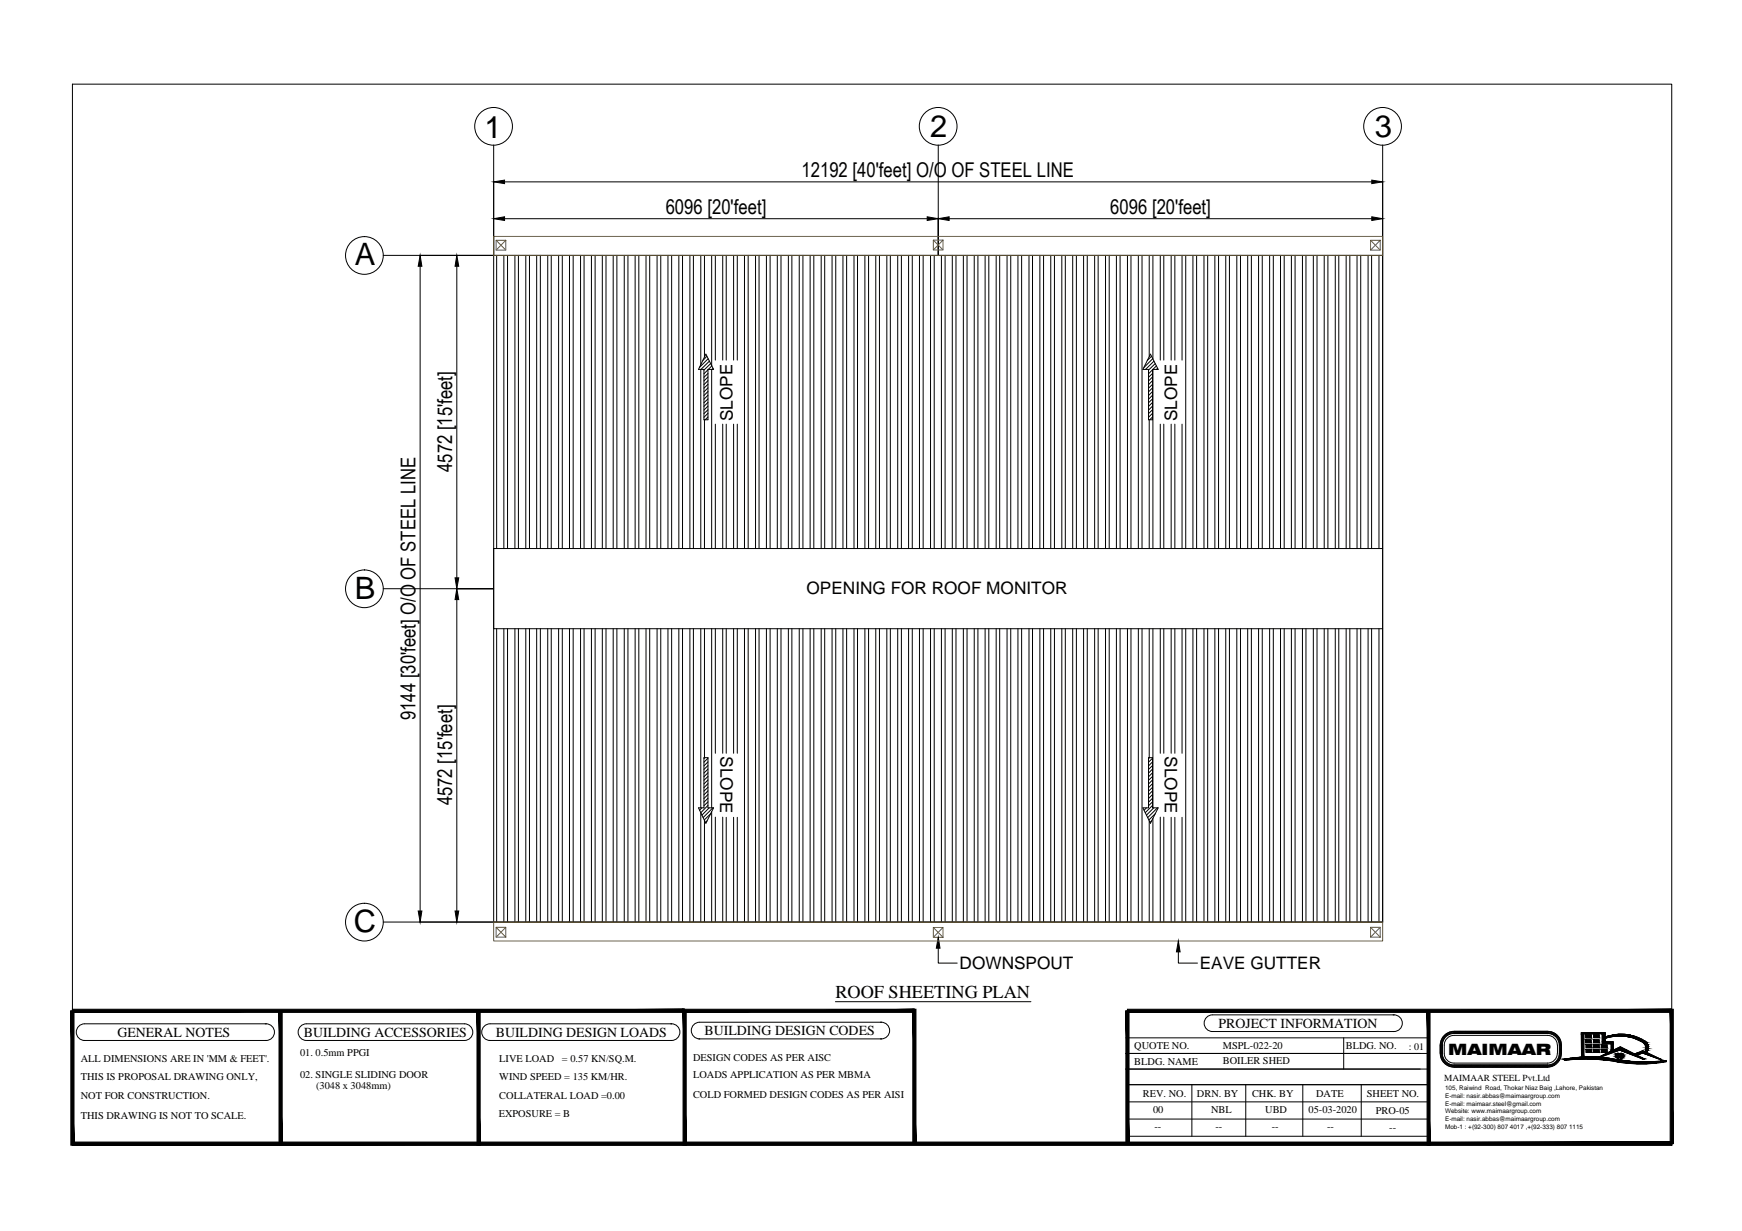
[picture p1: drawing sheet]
<svg xmlns="http://www.w3.org/2000/svg" width="420mm" height="297mm" viewBox="0 0 420 297" stroke-linecap="round" stroke-linejoin="round" font-family="sans-serif">
<!-- layer: Roof Sheet1 -->
<g fill="none" stroke="#000" stroke-width=".24">
<path d="M119.8 61.6v70.8M121.5 61.6v70.8M122.4 61.6v70.8M124.2 61.6v70.8M125 61.6v70.8M126.8 61.6v70.8M127.7 61.6v70.8M129.4 61.6v70.8M130.3 61.6v70.8M132.1 61.6v70.8M133 61.6v70.8M134.7 61.6v70.8"/>
<path d="M135.6 61.6v70.8M137.4 61.6v70.8M138.2 61.6v70.8M140 61.6v70.8M140.9 61.6v70.8M142.6 61.6v70.8M143.5 61.6v70.8M145.3 61.6v70.8M146.2 61.6v70.8M147.9 61.6v70.8M148.8 61.6v70.8M150.6 61.6v70.8"/>
<path d="M151.5 61.6v70.8M153.2 61.6v70.8M154.1 61.6v70.8M155.8 61.6v70.8M156.7 61.6v70.8M158.5 61.6v70.8M159.4 61.6v70.8M161.1 61.6v70.8M162 61.6v70.8M163.7 61.6v70.8M164.6 61.6v70.8M166.4 61.6v70.8"/>
<path d="M167.2 61.6v70.8M169 61.6v26.4M169.9 61.6v24.6M171.6 61.6v26.7M172.5 61.6v25.3M174.3 61.6v25.3M175.2 61.6v25.3M176.9 61.6v25.3M177.8 61.6v25.3M179.6 61.6v70.8M180.5 61.6v70.8M182.2 61.6v70.8"/>
<path d="M183.1 61.6v70.8M184.9 61.6v70.8M185.7 61.6v70.8M187.5 61.6v70.8M188.4 61.6v70.8M190.1 61.6v70.8M191 61.6v70.8M192.8 61.6v70.8M193.7 61.6v70.8M195.4 61.6v70.8M196.3 61.6v70.8M198.1 61.6v70.8"/>
<path d="M198.9 61.6v70.8M200.7 61.6v70.8M201.6 61.6v70.8M203.3 61.6v70.8M204.2 61.6v70.8M206 61.6v70.8M206.8 61.6v70.8M208.6 61.6v70.8M209.5 61.6v70.8M211.2 61.6v70.8M212.1 61.6v70.8M213.9 61.6v70.8"/>
<path d="M214.7 61.6v70.8M216.5 61.6v70.8M217.4 61.6v70.8M219.1 61.6v70.8M220 61.6v70.8M221.8 61.6v70.8M222.7 61.6v70.8M224.4 61.6v70.8M225.3 61.6v70.8M227.1 61.6v70.8M228 61.6v70.8M229.7 61.6v70.8"/>
<path d="M230.6 61.6v70.8M232.4 61.6v70.8M233.2 61.6v70.8M235 61.6v70.8M235.9 61.6v70.8M237.6 61.6v70.8M238.5 61.6v70.8M240.3 61.6v70.8M241.1 61.6v70.8M242.9 61.6v70.8M243.8 61.6v70.8M245.5 61.6v70.8"/>
<path d="M246.4 61.6v70.8M248.2 61.6v70.8M249 61.6v70.8M250.8 61.6v70.8M251.7 61.6v70.8M253.4 61.6v70.8M254.3 61.6v70.8M256.1 61.6v70.8M256.9 61.6v70.8M258.7 61.6v70.8M259.6 61.6v70.8M261.4 61.6v70.8"/>
<path d="M262.2 61.6v70.8M264 61.6v70.8M264.9 61.6v70.8M266.6 61.6v70.8M267.5 61.6v70.8M269.3 61.6v70.8M270.2 61.6v70.8M271.9 61.6v70.8M272.8 61.6v70.8M274.6 61.6v70.8M275.4 61.6v70.8M277.2 61.6v24.4"/>
<path d="M278.1 61.6v25M279.9 61.6v25.3M280.7 61.6v25.3M282.5 61.6v25.3M283.4 61.6v25.3M285.1 61.6v25.3M286 61.6v70.8M287.7 61.6v70.8M288.6 61.6v70.8M290.4 61.6v70.8M291.3 61.6v70.8M293 61.6v70.8"/>
<path d="M293.9 61.6v70.8M295.6 61.6v70.8M296.5 61.6v70.8M298.3 61.6v70.8M299.2 61.6v70.8M300.9 61.6v70.8M301.8 61.6v70.8M303.6 61.6v70.8M304.4 61.6v70.8M306.2 61.6v70.8M307.1 61.6v70.8M308.8 61.6v70.8"/>
<path d="M309.7 61.6v70.8M311.5 61.6v70.8M312.4 61.6v70.8M314.1 61.6v70.8M315 61.6v70.8M316.8 61.6v70.8M317.7 61.6v70.8M319.4 61.6v70.8M320.3 61.6v70.8M322.1 61.6v70.8M322.9 61.6v70.8M324.7 61.6v70.8"/>
<path d="M325.6 61.6v70.8M327.3 61.6v70.8M328.2 61.6v70.8M330 61.6v70.8M330.8 61.6v70.8M332.6 61.6v70.8M333.5 61.6v70.8M169 89.1v43.3M171.6 89.1v43.3M278.1 89.1v43.3M169.9 101.3v31.1M172.5 102.3v30.1"/>
<path d="M174.3 102.3v30.1M175.2 102.3v30.1M176.9 102.3v30.1M177.8 102.3v30.1M277.2 101.3v31.1M279.9 102.3v30.1M280.7 102.3v30.1M282.5 102.3v30.1M283.4 102.3v30.1M285.1 102.3v30.1M119.8 151.7v70.8M121.5 151.7v70.8"/>
<path d="M122.4 151.7v70.8M124.2 151.7v70.8M125 151.7v70.8M126.8 151.7v70.8M127.7 151.7v70.8M129.4 151.7v70.8M130.3 151.7v70.8M132.1 151.7v70.8M133 151.7v70.8M134.7 151.7v70.8M135.6 151.7v70.8M137.4 151.7v70.8"/>
<path d="M138.2 151.7v70.8M140 151.7v70.8M140.9 151.7v70.8M142.6 151.7v70.8M143.5 151.7v70.8M145.3 151.7v70.8M146.2 151.7v70.8M147.9 151.7v70.8M148.8 151.7v70.8M150.6 151.7v70.8M151.5 151.7v70.8M153.2 151.7v70.8"/>
<path d="M154.1 151.7v70.8M155.8 151.7v70.8M156.7 151.7v70.8M158.5 151.7v70.8M159.4 151.7v70.8M161.1 151.7v70.8M162 151.7v70.8M163.7 151.7v70.8M164.6 151.7v70.8M166.4 151.7v70.8M167.2 151.7v70.8M169 151.7v43.2"/>
<path d="M169.9 151.7v31.1M171.6 151.7v43.2M172.5 151.7v30.1M174.3 151.7v30.1M175.2 151.7v30.1M176.9 151.7v30.1M177.8 151.7v30.1M179.6 151.7v70.8M180.5 151.7v70.8M182.2 151.7v70.8M183.1 151.7v70.8M184.9 151.7v70.8"/>
<path d="M185.7 151.7v70.8M187.5 151.7v70.8M188.4 151.7v70.8M190.1 151.7v70.8M191 151.7v70.8M192.8 151.7v70.8M193.7 151.7v70.8M195.4 151.7v70.8M196.3 151.7v70.8M198.1 151.7v70.8M198.9 151.7v70.8M200.7 151.7v70.8"/>
<path d="M201.6 151.7v70.8M203.3 151.7v70.8M204.2 151.7v70.8M206 151.7v70.8M206.8 151.7v70.8M208.6 151.7v70.8M209.5 151.7v70.8M211.2 151.7v70.8M212.1 151.7v70.8M213.9 151.7v70.8M214.7 151.7v70.8M216.5 151.7v70.8"/>
<path d="M217.4 151.7v70.8M219.1 151.7v70.8M220 151.7v70.8M221.8 151.7v70.8M222.7 151.7v70.8M224.4 151.7v70.8M225.3 151.7v70.8M227.1 151.7v70.8M228 151.7v70.8M229.7 151.7v70.8M230.6 151.7v70.8M232.4 151.7v70.8"/>
<path d="M233.2 151.7v70.8M235 151.7v70.8M235.9 151.7v70.8M237.6 151.7v70.8M238.5 151.7v70.8M240.3 151.7v70.8M241.1 151.7v70.8M242.9 151.7v70.8M243.8 151.7v70.8M245.5 151.7v70.8M246.4 151.7v70.8M248.2 151.7v70.8"/>
<path d="M249 151.7v70.8M250.8 151.7v70.8M251.7 151.7v70.8M253.4 151.7v70.8M254.3 151.7v70.8M256.1 151.7v70.8M256.9 151.7v70.8M258.7 151.7v70.8M259.6 151.7v70.8M261.4 151.7v70.8M262.2 151.7v70.8M264 151.7v70.8"/>
<path d="M264.9 151.7v70.8M266.6 151.7v70.8M267.5 151.7v70.8M269.3 151.7v70.8M270.2 151.7v70.8M271.9 151.7v70.8M272.8 151.7v70.8M274.6 151.7v70.8M275.4 151.7v70.8M277.2 151.7v31.1M278.1 151.7v43.2M279.9 151.7v30.1"/>
<path d="M280.7 151.7v30.1M282.5 151.7v30.1M283.4 151.7v30.1M285.1 151.7v30.1M286 151.7v70.8M287.7 151.7v70.8M288.6 151.7v70.8M290.4 151.7v70.8M291.3 151.7v70.8M293 151.7v70.8M293.9 151.7v70.8M295.6 151.7v70.8"/>
<path d="M296.5 151.7v70.8M298.3 151.7v70.8M299.2 151.7v70.8M300.9 151.7v70.8M301.8 151.7v70.8M303.6 151.7v70.8M304.4 151.7v70.8M306.2 151.7v70.8M307.1 151.7v70.8M308.8 151.7v70.8M309.7 151.7v70.8M311.5 151.7v70.8"/>
<path d="M312.4 151.7v70.8M314.1 151.7v70.8M315 151.7v70.8M316.8 151.7v70.8M317.7 151.7v70.8M319.4 151.7v70.8M320.3 151.7v70.8M322.1 151.7v70.8M322.9 151.7v70.8M324.7 151.7v70.8M325.6 151.7v70.8M327.3 151.7v70.8"/>
<path d="M328.2 151.7v70.8M330 151.7v70.8M330.8 151.7v70.8M332.6 151.7v70.8M333.5 151.7v70.8M169 196.1v26.4M169.9 197.9v24.6M171.6 195.9v26.6M172.5 197.2v25.3M174.3 197.2v25.3M175.2 197.2v25.3M176.9 197.2v25.3"/>
<path d="M177.8 197.2v25.3M277.2 198.1v24.4M278.1 197.5v25M279.9 197.2v25.3M280.7 197.2v25.3M282.5 197.2v25.3M283.4 197.2v25.3M285.1 197.2v25.3"/>
</g>
<!-- layer: Outer Line -->
<path d="M119.1 61.6h214.4v160.9h-214.4z" fill="none" stroke="#000" stroke-width=".24"/>
<!-- layer: Grid -->
<g fill="none" stroke="#000" stroke-width=".24">
<path d="M119.1 35v26.6h-26.7M226.3 35v26.6M333.5 35v26.6M92.4 142.1h26.7M92.4 222.5h26.7"/>
<circle cx="119" cy="30.5" r="4.6"/>
<circle cx="226.3" cy="30.5" r="4.6"/>
<circle cx="333.5" cy="30.5" r="4.6"/>
<circle cx="87.9" cy="61.6" r="4.6"/>
<circle cx="87.9" cy="142.1" r="4.6"/>
<circle cx="87.9" cy="222.5" r="4.6"/>
</g>
<!-- layer: Dim1 -->
<path d="M119.1 43.8v17.7M121.7 52.8h101.9M121.7 43.9h209.2M226.3 52.6v8.9M228.9 52.8h102M333.5 43.8v17.7M101.2 61.6h17.7M101.3 64.2v155.6M110.2 64.2v75.2M110.1 142.1h8.8M110.2 144.7v75.1M101.2 222.5h17.7" fill="none" stroke="#000" stroke-width=".24"/>
<path d="M119.1 52.8l2.6-.5v.9zM119.1 43.9l2.6-.4v.8zM223.6 52.3l2.7 .5-2.7 .4zM226.3 52.8l2.6-.5v.9zM330.9 43.5l2.6 .4-2.6 .4zM330.9 52.3l2.6 .5-2.6 .4zM101.3 61.6l.5 2.6h-.9zM110.2 61.6l.4 2.6h-.8zM109.8 139.4h.8l-.4 2.7zM110.2 142.1l.4 2.6h-.8zM100.9 219.8h.9l-.5 2.7zM109.8 219.8h.8l-.4 2.7z" fill="#000" stroke="#000" stroke-width=".24"/>
<!-- layer: HATCH -->
<g fill="none" stroke="#000" stroke-width=".24">
<path d="M170.3 85.5l1.8 3.6h-1.3v12.2h-1v-12.2h-1.3zM170.5 86l-1 1M170.8 99.7l-1 1M170.8 98.9l-1 .9M170.8 98l-1 1M170.8 97.1l-1 1M170.8 96.3l-1 .9M170.8 95.4l-1 .9M170.8 94.5l-1 .9M170.8 93.6l-1 1M170.8 92.7l-1 1M170.8 91.8l-1 1"/>
<path d="M170.8 91l-1 .9M170.8 90.1l-1 .9M170.8 89.2l-1 1M170.8 86.6l-2.1 2.1M171.1 87.2l-2 1.9M171.4 87.7l-1.6 1.6M171.7 88.3l-.9 .8M172 88.9l-.3 .2M277.5 85.5l1.8 3.6h-1.3v12.2h-1v-12.2h-1.3zM277.7 86l-1 1M278 99.7l-1 1M278 98.9l-1 .9"/>
<path d="M278 98l-1 1M278 97.1l-1 1M278 96.3l-1 .9M278 95.4l-1 .9M278 94.5l-1 .9M278 93.6l-1 1M278 92.7l-1 1M278 91.8l-1 1M278 91l-1 .9M278 90.1l-1 .9M278 89.2l-1 1M278 86.6l-2.1 2.1"/>
<path d="M278.3 87.2l-2 1.9M278.6 87.7l-1.6 1.6M278.9 88.3l-.8 .8M279.2 88.9l-.3 .2M170.8 100.6l-.7 .7M278 100.6l-.7 .7M119.1 132.4h214.4v19.3h-214.4zM169.3 194.9l-.6 .6M169.8 182.8h1v12.1h1.3l-1.8 3.8-1.8-3.8h1.3zM170 182.8l-.2 .2M170.5 198.1l-.3 .3M170.8 194.3l-1.8 1.8"/>
<path d="M170.8 193.5l-1 .9M170.8 192.6l-1 1M170.8 191.7l-1 1M170.8 190.8l-1 1M170.8 190l-1 .9M170.8 189.1l-1 1M170.8 188.2l-1 1M170.8 187.4l-1 .9M170.8 186.5l-1 .9M170.8 185.6l-1 .9M170.8 184.7l-1 1M170.8 183.8l-1 1"/>
<path d="M170.8 183l-1 .9M171.1 194.9l-1.8 1.8M171.4 196.3l-1.5 1.6M171.9 194.9l-2.3 2.4M276.5 194.9l-.5 .6M277 182.8h1v12.1h1.3l-1.8 3.8-1.8-3.8h1.3zM277.3 182.8l-.3 .2M277.8 198.1l-.4 .3M278 194.3l-1.8 1.8M278 193.5l-1 .9M278 192.6l-1 1M278 191.7l-1 1"/>
<path d="M278 190.8l-1 1M278 190l-1 .9M278 189.1l-1 1M278 188.2l-1 1M278 187.4l-1 .9M278 186.5l-1 .9M278 185.6l-1 .9M278 184.7l-1 1M278 183.8l-1 1M278 183l-1 .9M278.3 194.9l-1.8 1.8M278.7 196.3l-1.6 1.6"/>
<path d="M279.2 194.9l-2.4 2.4"/>
</g>
<!-- layer: EAVE GUTTER -->
<g fill="none" stroke="#786332" stroke-width=".24">
<path d="M119.1 57.1h214.4v4.5h-214.4zM119.7 58h2.3v2.4h-2.3zM119.7 58l2.3 2.4M122 58l-2.3 2.4M225.1 57.9h2.3v2.4h-2.3zM225.1 57.9l2.3 2.4M227.4 57.9l-2.3 2.4M330.6 58h2.3v2.4h-2.3zM330.6 58l2.3 2.4M332.9 58l-2.3 2.4M119.1 222.5h214.4v4.6h-214.4zM119.7 223.8h2.3v2.3h-2.3z"/>
<path d="M119.7 223.8l2.3 2.3M122 223.8l-2.3 2.3M225.1 223.8h2.3v2.4h-2.3zM225.1 223.8l2.3 2.4M227.4 223.8l-2.3 2.4M330.6 223.8h2.3v2.3h-2.3zM330.6 223.8l2.3 2.3M332.9 223.8l-2.3 2.3"/>
</g>
<!-- layer: Thin -->
<path d="M226.3 226.2l.4 2.6h-.9zM284.2 227.1l.4 2.6h-.9z" fill="#000" stroke="#000" stroke-width=".24"/>
<path d="M226.3 228.8v3.6h4.6M284.2 229.7v2.7h4.6" fill="none" stroke="#000" stroke-width=".24"/>
<!-- layer: 0 -->
<g fill="none" stroke="#000" stroke-width=".24">
<path d="M17.5 20.3h385.7v256h-385.7zM20.4 251.1h.1M20.4 251.1h43.8M64.2 247a2.01 2.01 0 0 1 2 2.1 2.01 2.01 0 0 1-2 2M64.2 247h-43.8a2.01 2.01 0 0 0-2 2.1 2.01 2.01 0 0 0 2 2M64.2 251.1h.1M64.2 247h.1M67.7 243.9v32.4M72.5 247.6l.9-.5 .5-.1h38.1a2.01 2.01 0 0 1 2 2 2.01 2.01 0 0 1-2 2.1h-38.1a2.01 2.01 0 0 1-1.8-1.3 2.01 2.01 0 0 1 .4-2.2zM115.4 243.9v32.4M118.2 247a2.01 2.01 0 0 0-2 2.1 2.01 2.01 0 0 0 2 2M118.2 251.1h.1"/>
<path d="M118.2 251.1h43.8M118.2 247h43.8M162 247a2.01 2.01 0 0 1 2 2.1 2.01 2.01 0 0 1-2 2M162 251.1h.1M162 247h.1M165.1 243.9h-147.6v32.4M168.8 250.7h.1M168.8 250.7h43.8M201.5 241.7h47.2M212.6 246.7a2.01 2.01 0 0 1 2 2 2.01 2.01 0 0 1-2 2M212.6 246.7h-43.9a2.01 2.01 0 0 0-2 2 2.01 2.01 0 0 0 2 2M212.6 250.7h.1"/>
<path d="M212.6 246.7h.1M220.5 243.5v32.5M271.5 258h72.7M271.5 254.2h72.7M271.5 250.4h72.7M292.5 248.9h.1M292.5 248.9h43.7M324.1 250.4v7.6M336.2 244.9a2.01 2.01 0 0 1 2 2 2.01 2.01 0 0 1-2 2M336.2 244.9h-43.8a2.01 2.01 0 0 0-2 2 2.01 2.01 0 0 0 2 2M336.2 248.9h.1M336.2 244.9h.1"/>
<path d="M344.5 243.9v32.4M377.6 255.8a40.9 40.9 0 0 1 12.8 .5M382 249.5v5.5M382.4 250.9h1.4v.7h-1.4zM382.5 249.7h1.3v.7h-1.3zM382.6 252h1.3v.8h-1.3zM382.6 253.2h1.3v.7h-1.3zM384.3 250.9h1.4v.7h-1.4zM384.3 252h1.4v.8h-1.4zM384.3 253.2h1.4v.7h-1.4zM384.4 249.7h1.3v.7h-1.3zM385.6 255.1l5.2-2.5 5.8 2.9-.2 .1"/>
<path d="M385.9 255.1l4.8-1.7 5.7 2.2M386.2 253.2h1.4v.7h-1.4zM386.2 252.1h1.4v.7h-1.4zM386.4 249.6v2.3h2.2v1.7l.5-.2v-2h-1.9v-2.2h-5.8l.1 5.9M387.1 250.5a11 11 0 0 1 9.4 1.2M387.1 250.3a10.6 10.6 0 0 1 9.6 1M390.4 255.8a40.2 40.2 0 0 0 11.4 .1v.3M390.4 255.8a35.1 35.1 0 0 0-13.3-.2l.5 .2M390.5 254.2a.61 .61 0 0 0-.9 .6 .61 .61 0 0 0 .9 .5M390.5 254.2v1.1M390.8 254.2a.61 .61 0 0 1 .8 .6 .61 .61 0 0 1-.8 .5zM394.3 254.3l1.9-.8 4.5 2.1-4.6-1.5-1.3 .5"/>
<path d="M396.4 255.6h.1M396.5 251.7a1.88 1.88 0 0 1 .3 2.1M396.7 251.2a1.8 1.8 0 0 1 .4 2.7M401.9 256.2a34.5 34.5 0 0 1-11.5 .1M403.2 243.9v32.4M271.9 261.7h72.3M271.9 265.9h72.3M271.9 270h72.3M271.9 274.2h72.3M287.5 261.7v12.5M300.5 261.7v12.5M314.2 261.7v12.5"/>
<path d="M328.3 261.7v12.5"/>
</g>
<g fill="#000" stroke="#000" stroke-width=".24">
<path d="M377.1 255.6h2.7l-2 .2zM381.5 255h.5zM381.5 255.1h3.4zM385.6 255.1h.4zM381.4 249.2h5.8zM387.2 250.5h.1zM388.6 253.4h.5l-.3 .1zM390.1 255.3h.4zM390.7 253.4h1.7l4.2 2.1zM389.2 253.4l1.6-.8 1.6 .8zM390.2 249.6h1.8zM390.8 254.2h.4z"/>
<path d="M392.7 256.6h5.9zM395 254.1h1.1l-.6 .2zM396.1 254.1h1.3l3.3 1.5zM395 254.1l1.2-.6 1.2 .6zM396.7 252h.7zM396.9 253.5h.5l-.2 .3zM400.5 256l1.4-.1v.1z"/>
<path d="M17.1 243.9l.8 32.4v-32.4zM17.1 243.9l.8 32.4h-.8z"/>
<path d="M67.3 243.9l.8 32.4v-32.4zM67.3 243.9l.8 32.4h-.8z"/>
<path d="M17.5 244.3h147.6v-.8zM17.5 243.5h147.6l-147.6 .8z"/>
<path d="M271.9 243.5v.8l131.3-.8zM271.9 244.3l131.3-.8v.8z"/>
<path d="M377.1 255.6h2.7zM377.3 255.6h2.9z"/>
<path d="M377.1 255.6l.7 .2zM377.3 255.8h.5z"/>
<path d="M377.3 255.6h2.9zM377.7 255.5h5.1z"/>
<path d="M377.7 255.5h11.4l-10.4-.1zM378.7 255.4l10.4 .1z"/>
<path d="M378.7 255.4h9.5l-8.9-.1zM379.3 255.3l8.9 .1z"/>
<path d="M379.3 255.3h8l-6.3-.2zM381 255.1l6.3 .2z"/>
<path d="M381 255.1h5zM381.5 255.1h4.5z"/>
<path d="M381.4 249.2v.3h5.8zM381.4 249.2h5.8v.3z"/>
<path d="M381.4 249.5l.1 5.5h.5zM381.4 249.5h.6v5.5z"/>
<path d="M381.5 255.1h.2zM381.5 255l.2 .1z"/>
<path d="M382.4 250.9v.7h1.4zM382.4 250.9h1.4v.7z"/>
<path d="M382.5 249.7v.7h1.3zM382.5 249.7h1.3v.7z"/>
<path d="M382.6 252v.8h1.3zM382.6 252h1.3v.8z"/>
<path d="M382.6 253.2v.7h1.3zM382.6 253.2h1.3v.7z"/>
<path d="M384.4 249.7v.7h1.3zM384.4 249.7h1.3v.7z"/>
<path d="M384.4 250.9v.7h1.3zM384.4 250.9h1.3v.7z"/>
<path d="M384.4 252v.8h1.3zM384.4 252h1.3v.8z"/>
<path d="M384.4 253.2v.7h1.3zM384.4 253.2h1.3v.7z"/>
<path d="M382.8 255.5l6.8 .1zM382.8 255.5l6.8 .1z"/>
<path d="M385.6 255.1h.4l2.8-1.6zM386 255.1l2.8-1.6h1.5z"/>
<path d="M385.6 255.1h.4zM385.8 255.1h.2z"/>
<path d="M386.2 252.1v.7h1.4zM386.2 252.1h1.4v.7z"/>
<path d="M386.2 253.2v.7h1.4zM386.2 253.2h1.4v.7z"/>
<path d="M386.4 249.5v.1h.8zM386.4 249.5h.8v.1z"/>
<path d="M386.4 249.6v1.8h.8zM386.4 249.6h.8v1.8z"/>
<path d="M386.4 251.4v.5h2.7zM386.4 251.4h2.7v.5z"/>
<path d="M385.3 255.6l5.1 .2zM385.3 255.6l5.1 .2z"/>
<path d="M387.2 250.3h.9zM387.5 250.2h1z"/>
<path d="M387.2 250.3v.2h.1zM387.2 250.3h.9l-.8 .2z"/>
<path d="M387.5 250.2h1l-.5-.2zM388 250h1.9l-1.4 .2z"/>
<path d="M386.7 255.8h4.7zM386.7 255.8h4.7z"/>
<path d="M388 250h1.9zM388.1 250h3.2z"/>
<path d="M388.1 250h5.8zM388.4 249.9l5.5 .1z"/>
<path d="M388.4 249.9h5.2zM388.8 249.8l4.8 .1z"/>
<path d="M388.6 251.9v1.5h.5zM388.6 251.9h.5v1.5z"/>
<path d="M388.6 253.4l.2 .1zM388.6 253.5h.2l-.2 .1z"/>
<path d="M388.8 253.5h1.5l-1.2-.1zM389.1 253.4h1.5l-.3 .1z"/>
<path d="M388.8 249.8h4.5l-3.7-.2zM389.6 249.6h2.7l1 .2z"/>
<path d="M387.9 255.8l1.4 .3h4zM387.9 255.8h3.5l1.9 .3z"/>
<path d="M389.6 249.6h2.7zM390.2 249.6h2.1z"/>
<path d="M389.3 256.1h5.3zM389.3 256.1h5.3z"/>
<path d="M389.8 254.3l-.1 .3h.8zM389.8 254.3h.7v.3z"/>
<path d="M389.7 254.6v.3h.8zM389.7 254.6h.8v.3z"/>
<path d="M389.8 254.3h.7zM390.1 254.2l.4 .1z"/>
<path d="M389.7 254.9l.1 .3h.7zM389.7 254.9h.8v.3z"/>
<path d="M390.1 254.2h.4zM390.1 254.2h.4z"/>
<path d="M389.8 255.2l.7 .1zM389.8 255.2h.7v.1z"/>
<path d="M389.7 256.1l6.4 .1zM389.7 256.1l6.4 .1z"/>
<path d="M390.1 256.2l11 .1zM390.1 256.2h11.2z"/>
<path d="M389.1 253.4h1.5zM389.1 253.4h1.5zM389.1 253.4h1.5zM389.2 253.4h1.5z"/>
<path d="M390.7 253.4l5.4 2.1h.5zM396.1 255.5h.5z"/>
<path d="M390.8 254.2l.6 .1zM390.8 254.2l.6 .1z"/>
<path d="M390.8 254.3v.3h.8zM390.8 254.3h.6l.2 .3z"/>
<path d="M390.8 254.6v.3h.8zM390.8 254.6h.8v.3z"/>
<path d="M390.8 254.9v.3h.6zM390.8 254.9h.8l-.2 .3z"/>
<path d="M390.8 255.2v.1h.4zM390.8 255.2h.6l-.2 .1z"/>
<path d="M390.8 255.3h.3zM390.8 255.3h.4z"/>
<path d="M391.3 250h2.7zM391.3 250h2.7z"/>
<path d="M390.4 256.3l1.7 .2h7.5zM390.4 256.3h10.7l-1.5 .2z"/>
<path d="M391.3 250l3.2 .1zM391.3 250h2.7l.5 .1z"/>
<path d="M392.5 250.1h2zM392.5 250.1h2z"/>
<path d="M392.1 256.5l6.5 .1zM392.1 256.5h7.5z"/>
<path d="M392.7 256.6l4.6 .1zM394.6 256.7h2.7z"/>
<path d="M392.6 250.1l1.4 .4h1.3zM392.6 250.1h1.9l.8 .4z"/>
<path d="M394 250.5l1.6 .1zM394 250.5l1.6 .1z"/>
<path d="M394.3 254.3h1.2l-.5-.2zM394.3 254.3h1.2l-.7 .3z"/>
<path d="M394.3 250.6l1 .4h1zM394.3 250.6h1.3l.7 .4z"/>
<path d="M395.3 251l.4 .2h1zM395.3 251h1l.4 .2z"/>
<path d="M396.1 256.2h5.2zM399 256.1h2.9z"/>
<path d="M396.1 254.1l4.6 1.5zM400.3 255.6h.4z"/>
<path d="M395.7 251.2l.6 .3h.8zM395.7 251.2h1l.4 .3z"/>
<path d="M396.3 251.5l.9 .2zM396.3 251.5l.9 .2z"/>
<path d="M396.7 252h.7zM396.5 251.7l.2 .3h.7zM396.5 251.7h.7l.2 .3z"/>
<path d="M396.8 252l.1 .4h.6zM396.8 252h.6l.1 .4z"/>
<path d="M396.9 252.4l.7 .1zM396.9 252.4l.7 .1z"/>
<path d="M397 253.4l-.1 .1h.5zM397 253.4h.5l-.1 .1z"/>
<path d="M396.9 253.5l-.1 .3h.4zM396.8 253.8h.4l-.1 .1z"/>
<path d="M397 253v.4h.5zM397 253h.6l-.1 .4z"/>
<path d="M396.9 252.5l.1 .4h.6zM396.9 252.5h.7v.4z"/>
<path d="M397 252.9v.1h.6zM397 252.9h.6v.1z"/>
<path d="M399 256.1h2.9zM399.1 256.1h2.8z"/>
<path d="M399.1 256.1h2.8l-1.4-.1zM400.5 256h1.4v.1z"/>
<path d="M402.8 243.5l.8 32.5v-32.5zM402.8 243.5l.8 32.5h-.8z"/>
<path d="M115 243.9v32.4h.8zM115 243.9h.8v32.4z"/>
<path d="M164.7 243.5v32.8h.8zM164.7 243.5l.8 .8v32zM164.7 243.5l.8 .8 55-.8zM165.5 244.3l55-.8v.8z"/>
<path d="M220.2 243.5v32.5h.7zM220.2 243.5h.7v32.5z"/>
<path d="M271.6 243.9v32.1h.7zM271.6 243.9h.7v32.1z"/>
<path d="M344.2 243.9v32.4h.7zM344.2 243.9h.7v32.4z"/>
<path d="M17.5 276.3h385.7v-.7zM17.5 275.6h385.7l-385.7 .7z"/>
</g>
<!-- layer: Layer 1 -->
<g fill="none" stroke="#000" stroke-width=".24">
<path d="M347.4 252.2a4.9 4.9 0 0 0 .9 4.3 3.3 3.3 0 0 0 2.4 1h22.6M347.9 251.9l-.5 .5M347.9 252.1l-.5 .5M347.9 252.3l-.5 .5M347.9 252.5l-.5 .5M347.9 252.7l-.5 .5M347.9 252.9l-.5 .5M347.9 253.1l-.5 .5M347.9 253.4l-.5 .4M347.9 253.6l-.5 .4M347.9 253.8l-.5 .4M347.9 254l-.5 .5"/>
<path d="M347.9 254.2l-.5 .4M347.9 254.4l-.4 .4M347.9 254.6l-.4 .4M347.9 254.2a2.81 2.81 0 0 0 2.8 2.8h22.6l-.5 .5M347.9 251.6l-.5 .6M347.9 254.7l-.4 .4M348 254.9l-.4 .4M348 251.4l-.6 .6M348 255.1l-.4 .3M348.1 255.2l-.4 .4M348.1 251l-.7 .7M348.1 255.4l-.3 .3"/>
<path d="M348.2 255.5l-.4 .3M348.3 255.6l-.4 .4M348.3 255.8l-.3 .3M348.4 250.6l-.9 .9M348.4 255.9l-.3 .3M348.6 256l-.4 .4M348.6 256.1l-.3 .3M348.7 256.2l-.3 .4M348.9 256.3l-.4 .4M348.9 249.4l-1 1M349 256.4l-.4 .3M349.1 256.5l-.4 .3"/>
<path d="M349.2 256.6l-.3 .3M349.3 256.7l-.3 .3M349.4 249.1l-1.7 1.8M349.5 256.7l-.4 .4M349.6 256.8l-.4 .4M349.7 249l-2.2 2.2M349.8 256.8l-.4 .4M349.9 256.9l-.4 .4M350 248.9l-.9 1M350.1 256.9l-.4 .4M350.3 248.9l-.8 .7M350.3 256.9l-.4 .5"/>
<path d="M350.5 248.9l-.6 .6M350.5 257l-.5 .4M350.6 257l-.4 .5M350.7 248.9l-.5 .5M350.7 249.4a2.81 2.81 0 0 0-2.8 2.8v2M350.7 248.9a3.3 3.3 0 0 0-3.3 3.3M350.7 248.9h22.6l-.4 .4M350.7 249.3h22.6M350.8 257l-.4 .5M350.9 248.9l-.5 .5M351.1 257l-.5 .5M351.1 248.9l-.5 .4"/>
<path d="M351.3 257l-.5 .5M351.3 248.9l-.5 .4M351.5 257l-.5 .5M351.5 248.9l-.4 .4M351.7 257l-.5 .5M351.7 248.9l-.4 .4M351.9 257l-.5 .5M351.9 248.9l-.5 .4M352.1 257l-.5 .5M352.2 248.9l-.6 .4M352.3 257l-.5 .5M352.4 248.9l-.5 .4"/>
<path d="M352.5 257l-.5 .5M352.6 248.9l-.5 .4M352.7 257l-.5 .5M352.8 248.9l-.5 .4M352.9 257l-.4 .5M353 248.9l-.5 .4M353.1 257l-.4 .5M353.2 248.9l-.5 .4M353.3 257l-.4 .5M353.4 248.9l-.5 .4M353.6 257l-.5 .5M353.6 248.9l-.5 .4"/>
<path d="M353.8 257l-.5 .5M353.8 248.9l-.5 .4M354 257l-.5 .5M354 248.9l-.4 .4M354.2 257l-.5 .5M354.2 248.9l-.5 .4M354.4 257l-.5 .5M354.4 248.9l-.5 .4M354.6 257l-.5 .5M354.7 248.9l-.6 .4M354.8 257l-.5 .5M354.9 248.9l-.5 .4"/>
<path d="M355 257l-.5 .5M355 248.9l-.4 .4M355.2 257l-.5 .5M355.2 248.9l-.4 .4M355.4 257l-.4 .5M355.5 248.9l-.5 .4M355.6 257l-.4 .5M355.7 248.9l-.5 .4M355.8 257l-.4 .5M355.9 248.9l-.5 .4M356.1 257l-.5 .5M356.1 248.9l-.5 .4"/>
<path d="M356.3 257l-.5 .5M356.3 248.9l-.5 .4M356.5 257l-.5 .5M356.5 248.9l-.5 .4M356.7 257l-.5 .5M356.7 248.9l-.5 .4M356.9 257l-.5 .5M356.9 248.9l-.5 .4M357.1 257l-.5 .5M357.2 248.9l-.6 .4M357.3 257l-.5 .5M357.3 248.9l-.4 .4"/>
<path d="M357.5 257l-.5 .5M357.5 248.9l-.4 .4M357.7 257l-.5 .5M357.7 248.9l-.4 .4M357.9 257l-.5 .5M358 248.9l-.5 .4M358.1 257l-.4 .5M358.2 248.9l-.5 .4M358.3 257l-.5 .5M358.4 248.9l-.5 .4M358.5 257l-.5 .5M358.6 248.9l-.5 .4"/>
<path d="M358.8 257l-.5 .5M358.8 248.9l-.5 .4M359 257l-.5 .5M359 248.9l-.5 .4M359.2 257l-.5 .5M359.2 248.9l-.5 .4M359.4 257l-.5 .5M359.4 248.9l-.5 .4M359.6 257l-.5 .5M359.6 248.9l-.5 .4M359.8 257l-.5 .5M359.8 248.9l-.4 .4"/>
<path d="M360 257l-.5 .5M360 248.9l-.4 .4M360.2 257l-.5 .5M360.2 248.9l-.4 .4M360.4 257l-.5 .5M360.5 248.9l-.5 .4M360.6 257l-.5 .5M360.7 248.9l-.5 .4M360.8 257l-.5 .5M360.9 248.9l-.5 .4M361 257l-.5 .5M361.1 248.9l-.5 .4"/>
<path d="M361.3 257l-.5 .5M361.3 248.9l-.5 .4M361.5 257l-.5 .5M361.5 248.9l-.5 .4M361.6 257l-.4 .5M361.7 248.9l-.5 .4M361.9 257l-.5 .5M361.9 248.9l-.5 .4M362.1 257l-.5 .5M362.1 248.9l-.5 .4M362.3 257l-.5 .5M362.3 248.9l-.4 .4"/>
<path d="M362.5 257l-.5 .5M362.5 248.9l-.4 .4M362.7 257l-.5 .5M362.7 248.9l-.4 .4M362.9 257l-.5 .5M363 248.9l-.6 .4M363.1 257l-.5 .5M363.2 248.9l-.5 .4M363.3 257l-.5 .5M363.4 248.9l-.5 .4M363.5 257l-.5 .5M363.6 248.9l-.5 .4"/>
<path d="M363.7 257l-.5 .5M363.8 248.9l-.5 .4M363.9 257l-.4 .5M364 248.9l-.5 .4M364.1 257l-.4 .5M364.2 248.9l-.5 .4M364.3 257l-.4 .5M364.4 248.9l-.5 .4M364.6 257l-.5 .5M364.6 248.9l-.5 .4M364.8 257l-.5 .5M364.8 248.9l-.5 .4"/>
<path d="M365 257l-.5 .5M365 248.9l-.5 .4M365.2 257l-.5 .5M365.2 248.9l-.5 .4M365.4 257l-.5 .5M365.4 248.9l-.5 .4M365.6 257l-.5 .5M365.7 248.9l-.5 .4M365.8 257l-.5 .5M365.9 248.9l-.5 .4M366 257l-.5 .5M366 248.9l-.4 .4"/>
<path d="M366.2 257l-.5 .5M366.3 248.9l-.5 .4M366.4 257l-.4 .5M366.5 248.9l-.5 .4M366.6 257l-.4 .5M366.7 248.9l-.5 .4M366.8 257l-.4 .5M366.9 248.9l-.5 .4M367.1 257l-.5 .5M367.1 248.9l-.5 .4M367.3 257l-.5 .5M367.3 248.9l-.5 .4"/>
<path d="M367.5 257l-.5 .5M367.5 248.9l-.5 .4M367.7 257l-.5 .5M367.7 248.9l-.5 .4M367.9 257l-.5 .5M367.9 248.9l-.5 .4M368.1 257l-.5 .5M368.1 248.9l-.4 .4M368.3 257l-.5 .5M368.3 248.9l-.4 .4M368.5 257l-.5 .5M368.5 248.9l-.4 .4"/>
<path d="M368.7 257l-.5 .5M368.8 248.9l-.5 .4M368.9 257l-.4 .5M369 248.9l-.5 .4M369.1 257l-.4 .5M369.2 248.9l-.5 .4M369.3 257l-.5 .5M369.4 248.9l-.5 .4M369.6 257l-.6 .5M369.6 248.9l-.5 .4M369.8 257l-.5 .5M369.8 248.9l-.5 .4"/>
<path d="M370 257l-.5 .5M370 248.9l-.5 .4M370.2 257l-.5 .5M370.2 248.9l-.5 .4M370.4 257l-.5 .5M370.4 248.9l-.5 .4M370.6 257l-.5 .5M370.6 248.9l-.5 .4M370.8 257l-.5 .5M370.8 248.9l-.4 .4M371 257l-.5 .5M371 248.9l-.4 .4"/>
<path d="M371.2 257l-.5 .5M371.2 248.9l-.4 .4M371.4 257l-.5 .5M371.5 248.9l-.5 .4M371.6 257l-.5 .5M371.7 248.9l-.5 .4M371.8 257l-.5 .5M371.9 248.9l-.5 .4M372.1 257l-.6 .5M372.1 248.9l-.5 .4M372.3 257l-.5 .5M372.3 248.9l-.5 .4"/>
<path d="M372.4 257l-.4 .5M372.5 248.9l-.5 .4M372.6 257l-.4 .5M372.7 248.9l-.5 .4M372.9 257l-.5 .5M372.9 248.9l-.5 .4M373.1 257l-.5 .5M373.1 248.9l-.5 .4M373.3 249.8a2.35 2.35 0 0 1 2.3 2.4M373.3 249.4a2.81 2.81 0 0 1 2.8 2.8M373.3 248.9a3.3 3.3 0 0 1 3.3 3.3 4.9 4.9 0 0 1-1 4.3 3.3 3.3 0 0 1-2.3 1M373.3 249.8h-22.6a2.35 2.35 0 0 0-2.4 2.4 3.8 3.8 0 0 0 .9 3.8l1.5 .5h22.6"/>
<path d="M373.5 257l-.5 .5M373.5 248.9l-.4 .4M373.7 248.9l-.5 .4M373.7 256.9l-.5 .6M373.9 248.9l-.4 .4M374 256.9l-.6 .6M374.1 248.9l-.4 .5M374.2 249l-.4 .4M374.3 256.8l-.6 .7M374.4 249l-.4 .4M374.6 249.1l-.4 .4M374.7 249.2l-.4 .3"/>
<path d="M374.7 256.6l-.8 .8M374.8 249.2l-.3 .4M375 249.3l-.4 .4M375.1 249.4l-.4 .4M375.2 249.5l-.4 .3M375.3 249.5l-.3 .4M375.4 249.7l-.3 .3M375.6 249.8l-.4 .3M375.6 254.2a2.35 2.35 0 0 1-2.3 2.3M375.7 249.8l-.4 .4M375.7 252.2v2M375.7 250l-.3 .3"/>
<path d="M375.9 250.1l-.4 .3M375.9 250.2l-.3 .3M376 250.3l-.3 .3M376.1 254.2a2.81 2.81 0 0 1-2.8 2.8M376.1 250.4l-.4 .4M376.1 252.2v2l.5-.5M376.2 250.6l-.4 .3M376.2 255.7l-1.4 1.4M376.2 250.7l-.3 .4M376.3 250.9l-.4 .3M376.4 251l-.4 .4M376.4 255.3l-1.9 1.9"/>
<path d="M376.5 251.1l-.5 .4M376.5 251.3l-.4 .4M376.5 255l-2.3 2.4M376.5 251.5l-.4 .4M376.5 251.7l-.4 .4M376.5 254.8l-.8 .8M376.6 251.8l-.5 .5M376.6 252l-.5 .5M376.6 252.2l-.5 .5M376.6 252.4l-.5 .5M376.6 252.6l-.5 .5M376.6 252.8l-.5 .6"/>
<path d="M376.6 253.1l-.5 .4M376.6 253.3l-.5 .4M376.6 253.5l-.5 .4M376.6 253.9l-.5 .5M376.6 254.1l-.5 .5M376.6 254.3l-.6 .6M376.6 254.5l-.7 .7"/>
</g>
<g font-size="7.5">
<text x="116.9" y="33.3">1</text>
<text x="224.4" y="33.1">2</text>
<text x="331.6" y="33">3</text>
<text x="85.6" y="64">A</text>
<text x="85.6" y="144.4">B</text>
<text x="85.4" y="224.9">C</text>
</g>
<g font-size="4.9">
<text x="193.3" y="42.8">12192 [40'feet] O/O OF STEEL LINE</text>
<text x="160.6" y="51.7">6096 [20'feet]</text>
<text x="267.8" y="51.7">6096 [20'feet]</text>
<text x="109.1" y="113.9" transform="rotate(-90 109.1 113.9)">4572 [15'feet]</text>
<text x="100.2" y="173.8" transform="rotate(-90 100.2 173.8)">9144 [30'feet] O/O OF STEEL LINE</text>
<text x="109.1" y="194.3" transform="rotate(-90 109.1 194.3)">4572 [15'feet]</text>
</g>
<text font-size="4.4" x="201.5" y="240.8">ROOF SHEETING PLAN</text>
<g font-size="4.1">
<text x="176.7" y="101.6" transform="rotate(-90 176.7 101.6)">SLOPE</text>
<text x="284" y="101.6" transform="rotate(-90 284 101.6)">SLOPE</text>
<text x="194.5" y="143.3">OPENING FOR ROOF MONITOR</text>
<text x="173.8" y="182.5" transform="rotate(90 173.8 182.5)">SLOPE</text>
<text x="281" y="182.5" transform="rotate(90 281 182.5)">SLOPE</text>
<text x="231.5" y="233.9">DOWNSPOUT</text>
<text x="289.4" y="233.9">EAVE GUTTER</text>
</g>
<text font-size="3.8" x="349.3" y="254.5">MAIMAAR</text>
<g font-size="3.3">
<text x="28.3" y="250.2">GENERAL NOTES</text>
<text x="73.3" y="250.2">BUILDING ACCESSORIES</text>
<text x="119.6" y="250.2">BUILDING DESIGN LOADS</text>
<text x="170" y="249.8">BUILDING DESIGN CODES</text>
<text x="293.9" y="248">PROJECT INFORMATION</text>
</g>
<g font-size="2.5">
<text x="19.5" y="256.3">ALL DIMENSIONS ARE IN 'MM &amp; FEET'.</text>
<text x="72.4" y="254.9">01. 0.5mm PPGI</text>
<text x="120.4" y="256.3">LIVE LOAD</text>
<text x="135.5" y="256.3">= 0.57 KN/SQ.M.</text>
<text x="167.2" y="255.9">DESIGN CODES AS PER AISC</text>
<text x="273.6" y="253.2">QUOTE NO.</text>
<text x="273.6" y="257">BLDG. NAME</text>
<text x="295" y="253.1">MSPL-022-20</text>
<text x="295" y="256.8">BOILER SHED</text>
<text x="324.6" y="253.2">BLDG. NO.</text>
<text x="19.5" y="260.5">THIS IS PROPOSAL DRAWING ONLY,</text>
<text x="72.4" y="260">02. SINGLE SLIDING DOOR</text>
<text x="76.2" y="262.7">(3048 x 3048mm)</text>
<text x="120.4" y="260.5">WIND SPEED = 135 KM/HR.</text>
<text x="167.2" y="260.2">LOADS APPLICATION AS PER MBMA</text>
<text x="19.5" y="265.3">NOT FOR CONSTRUCTION.</text>
<text x="120.3" y="269.6">EXPOSURE = B</text>
<text x="120.4" y="265.3">COLLATERAL LOAD =0.00</text>
<text x="167.2" y="265">COLD FORMED DESIGN CODES AS PER AISI</text>
<text x="275.7" y="264.7">REV. NO.</text>
<text x="278.1" y="268.5">00</text>
<text x="288.7" y="264.7">DRN. BY</text>
<text x="292.1" y="268.5">NBL</text>
<text x="302" y="264.7">CHK. BY</text>
<text x="305.2" y="268.5">UBD</text>
<text x="315.6" y="268.6">05-03-2020</text>
<text x="317.4" y="264.7">DATE</text>
<text x="329.7" y="264.7">SHEET NO.</text>
<text x="331.8" y="268.8">PRO-05</text>
<text x="19.5" y="270">THIS DRAWING IS NOT TO SCALE.</text>
<text x="278.5" y="272.6">--</text>
<text x="293.1" y="272.6">--</text>
<text x="306.7" y="272.6">--</text>
<text x="320.1" y="272.7">--</text>
<text x="335.1" y="272.9">--</text>
</g>
<text font-size="2.4" x="339.8" y="253.4">: 01</text>
<text font-size="2.2" x="348.3" y="260.9">MAIMAAR STEEL Pvt.Ltd</text>
<g font-size="1.5">
<text x="348.6" y="263">105, Raiwind Road, Thokar Niaz Baig ,Lahore, Pakistan</text>
<text x="348.6" y="264.9">E-mail: nasir.abbas@maimaargroup.com</text>
<text x="348.6" y="266.8">E-mail: maimaar.steel@gmail.com</text>
<text x="348.6" y="268.6">Website: www.maimaargroup.com</text>
<text x="348.6" y="270.5">E-mail: nasir.abbas@maimaargroup.com</text>
<text x="348.6" y="272.4">Mob-1 : +(92-300) 807 4017 ,+(92-333) 807 1115</text>
</g>
</svg>
